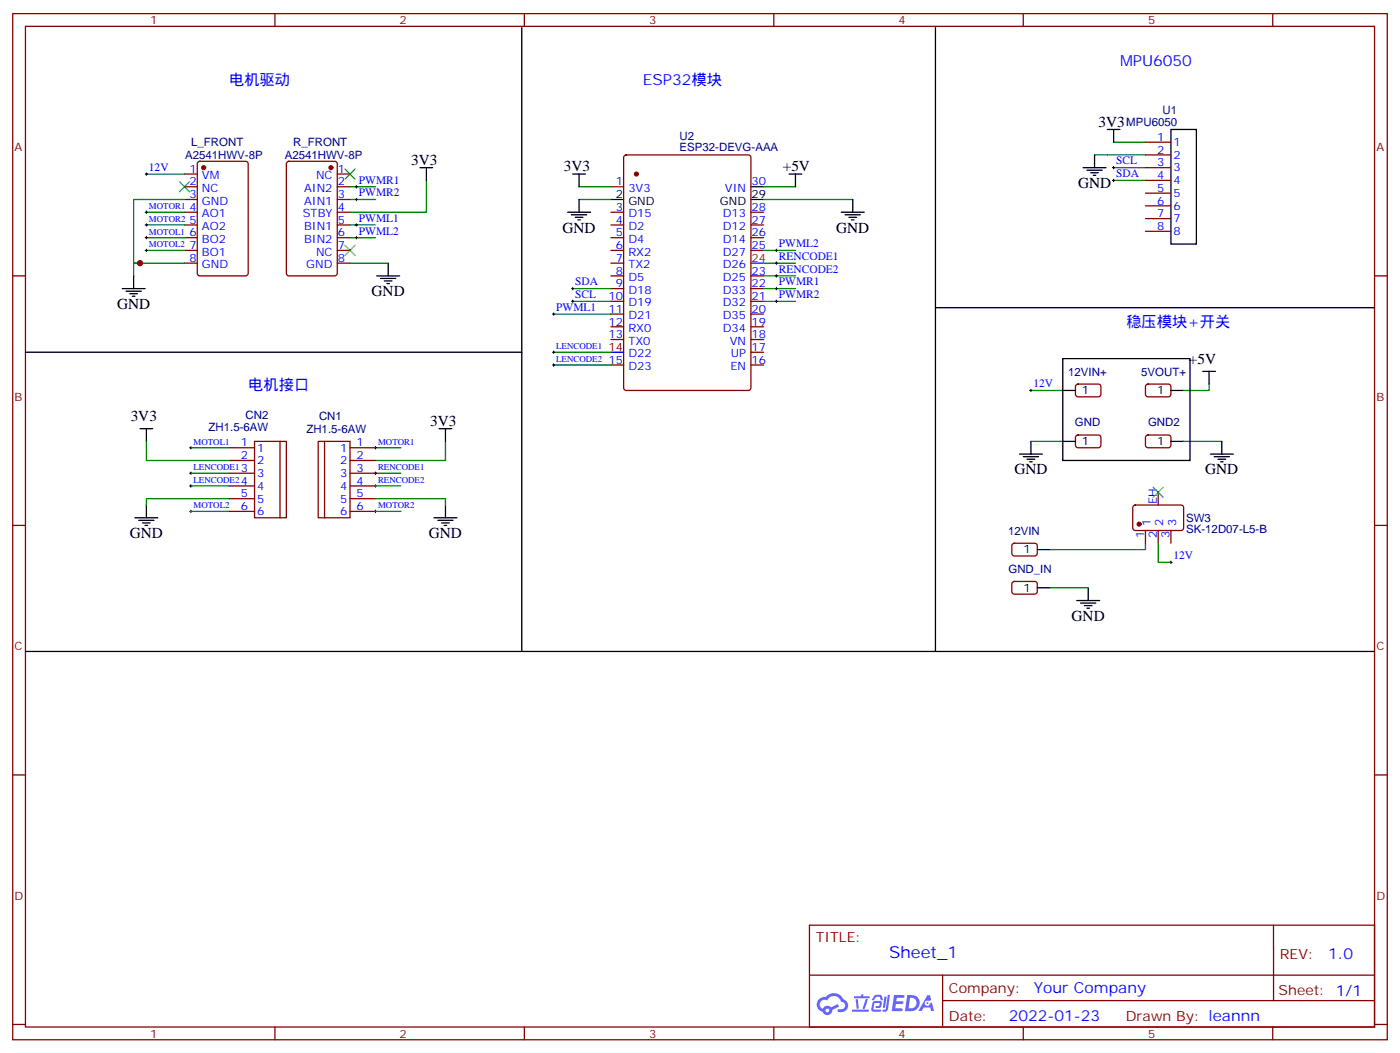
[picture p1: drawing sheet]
<svg xmlns="http://www.w3.org/2000/svg" width="388mm" height="292mm" viewBox="0 0 388 292" stroke-linecap="round" stroke-linejoin="round" font-family="sans-serif">
<g fill="none" stroke="#870000" stroke-width=".35">
<path d="M3.5 3.8h381v284.3h-381zM7.1 7.3h373.9v277.3h-373.9zM76.2 3.8v3.5M145.3 3.8v3.5M214.5 3.8v3.5M283.6 3.8v3.5M352.8 3.8v3.5M3.5 76.4h3.6M381 76.4h3.5M3.5 145.6h3.6M381 145.6h3.5M3.5 214.7h3.6"/>
<path d="M381 214.7h3.5M224.4 256.4h156.6v28.2h-156.6zM353 256.4v20.9M224.4 270.2h156.5M261.3 277.3h119.6M261.3 270.2v14.1M3.5 283.9h3.6M76.2 284.6v3.5M145.3 284.6v3.5M214.5 284.6v3.5M283.6 284.6v3.5M352.8 284.6v3.5"/>
<path d="M381 283.9h3.5"/>
</g>
<g fill="#5487ff">
<path d="M247.8 275.7l2.7 .1a.39 .39 0 0 1 .2 .4 .39 .39 0 0 1-.4 .3h-1.7l-.2 .9h1.7l.3 .4-.4 .4h-1.7l-.1 1.2 1.8 .1 .2 .5-.4 .2h-2.6z"/>
<path d="M257 275.8h.8l.3 1.3-.6 .3a.74 .74 0 0 0-1.1 .3 .74 .74 0 0 0 .5 1 .74 .74 0 0 0 .9-.6l.5-.3 .6 2.3h-.8l-.3-.9h-1.8l-.5 .9h-.9z"/>
<path d="M245.2 276.1h.6l-.5 3a.31 .31 0 0 1-.3 .2 .31 .31 0 0 1-.3-.3z"/>
<path d="M246.1 275.7h.6l-.6 3.9a.89 .89 0 0 1-.6 .7 .89 .89 0 0 1-.9-.3l.9-.4z"/>
<path d="M242.4 275.8l.6-.2 1.2 .1 .5 1.3-.6 .2-.3-1-1.1 .2a.95 .95 0 0 1-.9 .8l-.1-.2z"/>
<path d="M242.1 277.5l1.8-.2a.89 .89 0 0 1 .4 1.5l-.4 .5h-1a.29 .29 0 0 1-.2-.3 .29 .29 0 0 1 .3-.3h.7l.1-.8-1.4 .1-.3 1.7 1.9 .1a.29 .29 0 0 1 .3 .3 .29 .29 0 0 1-.4 .3l-1.9-.1-.4-.3 .2-2z"/>
<path d="M236.2 279.8h4.4a.3 .3 0 0 1 .3 .3 .3 .3 0 0 1-.3 .3h-4.3z"/>
<path d="M239.9 276.8h.7l-.5 1.7a1.02 1.02 0 0 1-.7 1.1l-.3-.2z"/>
<path d="M237.2 276.9h.6l.2 2.4-.2 .3-.4-.2z"/>
<path d="M236.7 276.1h1.9l.2-.6h.5l-.1 .6h1.6a.29 .29 0 0 1 .3 .3 .29 .29 0 0 1-.3 .2h-4z"/>
<path d="M251.5 275.7l-.7 4.5h1.5a2.27 2.27 0 0 0 2.6-2.3 2.27 2.27 0 0 0-2.7-2.2zM252.2 276.5a1.5 1.5 0 0 1 1.8 1.5 1.5 1.5 0 0 1-1.9 1.4h-.3z"/>
<path d="M227 276.9a2.09 2.09 0 0 0 1 3.5 1.37 1.37 0 0 0 1.6 .9 1.37 1.37 0 0 0 1.1-1.4l1.9-1-.4-.7-1.8 .9a1.4 1.4 0 0 0-2.4 .4 1.32 1.32 0 0 1-.6-1.8 1.32 1.32 0 0 1 1.9-.5 2.02 2.02 0 0 1 2.1-1.2 2.02 2.02 0 0 1 1.8 1.6 1.09 1.09 0 0 1 1 1.4 1.09 1.09 0 0 1-1.6 .7 .41 .41 0 0 0-.5 .3 .41 .41 0 0 0 .4 .5 1.89 1.89 0 0 0 2.4-1.2 1.89 1.89 0 0 0-1.1-2.4 2.98 2.98 0 0 0-5-.7l-1.1 .2zM228.8 280a.55 .55 0 0 1 1.1 0 .55 .55 0 0 1-1.1 0z"/>
<circle cx="257.1" cy="278" r=".28"/>
</g>
<path d="M208.1 72.9h3.6M169.3 97.6h3.6" fill="none" stroke="#00f" stroke-width=".35"/>
<path d="M208.1 51.8h3.6" fill="none" stroke="#300" stroke-width=".35"/>
<g fill="none" stroke="#000" stroke-width=".35">
<path d="M144.6 7.7v172.8M259.3 7.7v172.8M306.9 35.9h3.5M308.7 35.9v3.5M324.6 35.9h7v31.7h-7zM116.4 46.5h3.5M118.2 46.5v3.5M157.3 58.8h6.4M158.4 59.5h4.2M158.7 48.2h3.6M160.5 48.2v3.6M160.5 55.3v3.5"/>
<path d="M169.3 55.3h3.6M208.1 55.3h3.6M218.7 48.2h3.5M220.5 48.2v3.6M233.2 58.8h6.3M234.2 59.5h4.3M236.4 55.3v3.5M300.2 46.5h6.4M301.3 47.2h4.2M302.3 47.9h2.1M303 48.6h.7M303.4 42.9v3.6"/>
<path d="M33.9 80h6.3M37 76.4v3.6M104.4 76.4h6.4M105.5 77.2h4.2M106.5 77.9h2.2M107.2 78.6h.7M107.6 72.9v3.5M159.5 60.2h2.1M160.2 60.9h.7M235.3 60.2h2.1M236 60.9h.7M7.1 97.6h137.5"/>
<path d="M34.9 80.7h4.3M36 81.4h2.1M36.7 82.1h.7M259.3 85.3h121.7M38.8 118.8h3.5M40.6 118.8v3.5M121.7 118.8h3.5M123.5 118.8v3.5M294.6 108.2h3.5M324.6 108.2h3.5M333.4 102.9h3.5M335.1 102.9v3.5"/>
<path d="M40.6 139.9v3.6M123.5 139.9v3.6M282.6 125.8h6.3M283.6 126.5h4.3M284.7 127.2h2.1M285.4 128h.7M285.8 122.3v3.5M294.6 122.3h3.5M324.6 122.3h3.5M335.5 125.8h6.3M336.5 126.5h4.3M337.6 127.2h2.1"/>
<path d="M338.3 128h.7M338.7 122.3v3.5M37.4 143.5h6.3M38.5 144.2h4.2M39.5 144.9h2.1M40.2 145.6h.7M120.3 143.5h6.3M121.4 144.2h4.2M122.4 144.9h2.1M123.1 145.6h.7M287.5 152.3h3.5M287.5 162.9h3.5"/>
<path d="M298.4 166.4h6.4M299.5 167.1h4.2M300.6 167.8h2.1M301.3 168.5h.7M301.6 162.9v3.5M7.1 180.5h373.9"/>
</g>
<g fill="none" stroke="#870000" stroke-width=".35">
<path d="M317.5 39.4h7.1M51.2 58.8h3.5M51.2 48.2h3.5M51.2 51.8h3.5M51.2 55.3h3.5M54.9 44.9l.5-.2h12.7l.6 .4 .1 30.6-.5 .7h-12.9l-.7-.4v-30.6zM79.6 44.9l.5-.2h12.7l.6 .4 .1 30.6-.5 .7h-12.9l-.7-.4v-30.6zM93.5 58.8h3.5M93.5 48.2h3.5M93.5 51.8h3.5M93.5 55.3h3.5M169.3 58.8h3.6"/>
<path d="M173.1 43.1l.5-.2h33.8l.7 .5v64.1l-.4 .6-34.1 .1-.7-.5v-64.1zM208.1 58.8h3.6M317.5 42.9h7.1M317.5 46.5h7.1M317.5 50h7.1M317.5 53.5h7.1M317.5 57h7.1M51.2 62.3h3.5M51.2 65.9h3.5M51.2 69.4h3.5M51.2 72.9h3.5M93.5 62.3h3.5"/>
<path d="M93.5 65.9h3.5M93.5 69.4h3.5M93.5 72.9h3.5M169.3 62.3h3.6M169.3 65.9h3.6M169.3 69.4h3.6M169.3 76.4h3.6M169.3 80h3.6M169.3 72.9h3.6M208.1 62.3h3.6M208.1 65.9h3.6M208.1 69.4h3.6"/>
<path d="M208.1 76.4h3.6M208.1 80h3.6M317.5 60.6h7.1M317.5 64.1h7.1M169.3 83.5h3.6M169.3 87h3.6M169.3 90.6h3.6M169.3 94.1h3.6M208.1 83.5h3.6M208.1 87h3.6M208.1 90.6h3.6M208.1 94.1h3.6"/>
<path d="M208.1 97.6h3.6M169.3 101.1h3.6M208.1 101.1h3.6M298.3 106.6l.5-.2 5.9 .1 .5 .6-.1 2.4-.7 .5-5.9-.1-.4-.6v-2.2zM317.7 106.6l.5-.2 5.9 .1 .5 .6-.1 2.4-.7 .5-5.9-.1-.4-.6v-2.2zM63.5 124.1h7.1M63.5 127.6h7.1M63.5 131.1h7.1M63.5 134.7h7.1M63.5 138.2h7.1M70.6 122.3h7v21.2h-7zM77.6 122.3h1.8v21.2h-1.8"/>
<path d="M90 122.3h7v21.2h-7zM90 122.3h-1.8v21.2h1.8M97 124.1h7.1M97 127.6h7.1M97 131.1h7.1M97 134.7h7.1M97 138.2h7.1M298.3 120.8l.5-.3 5.9 .1 .5 .6-.1 2.4-.7 .5-5.9-.1-.4-.6v-2.2zM317.7 120.8l.5-.3 5.9 .1 .5 .6-.1 2.4-.7 .5-5.9-.1-.4-.6v-2.2zM321 136.4v3.5M63.5 141.7h7.1M97 141.7h7.1"/>
<path d="M280.7 150.7l.5-.2 5.9 .1 .4 .6-.1 2.4-.6 .5-5.9-.1-.4-.6v-2.2zM314.2 140.2l.5-.3 13 .1 .4 .7-.1 5.9-.6 .4-13-.1-.4-.6v-5.6zM317.5 147v3.5M321 147v3.5M324.6 147v3.5M280.7 161.3l.5-.2 5.9 .1 .4 .6-.1 2.4-.6 .4h-5.9l-.4-.7v-2.1z"/>
</g>
<path d="M169.3 51.8h3.6" fill="none" stroke="#c00" stroke-width=".35"/>
<g fill="#870000" stroke="#870000" stroke-width=".35">
<circle cx="176.4" cy="48.2" r=".53"/>
<circle cx="91.7" cy="46.5" r=".53"/>
<circle cx="56.4" cy="46.5" r=".53"/>
<circle cx="315.7" cy="145.2" r=".53"/>
</g>
<g fill="none" stroke="#008700" stroke-width=".35">
<path d="M308.7 39.4h8.8M40.6 48.2h10.6M40.6 58.8h10.6M51.2 55.3h-14.2v17.6h1.8M97 51.8h7.1M97 55.3h7.1M118.2 50v8.8h-21.2M160.5 51.8h8.8M160.5 55.3h8.8M211.7 51.8h8.8M211.7 55.3h24.7M303.4 42.9h14.1"/>
<path d="M308.7 46.5h8.8M308.7 50h8.8M40.6 62.3h10.6M40.6 65.9h10.6M40.6 69.4h10.6M51.2 72.9h-14.2v3.5M97 72.9h10.6M97 62.3h7.1M97 65.9h7.1M158.7 80h10.6M211.7 80h8.8M211.7 72.9h8.8"/>
<path d="M211.7 76.4h8.8M211.7 69.4h8.8M153.5 97.6h15.8M153.5 87h15.8M158.7 83.5h10.6M211.7 83.5h8.8M153.5 101.1h15.8M285.8 108.2h8.8M335.1 106.4v1.8h-7M40.6 122.3v5.3h22.9M52.9 124.1h10.6M52.9 131.1h10.6"/>
<path d="M52.9 134.7h10.6M63.5 138.2h-22.9v1.7M104.1 131.1h7M104.1 134.7h7M104.1 138.2h19.4v1.7M104.1 124.1h7M123.5 122.3v5.3h-19.4M285.8 122.3h8.8M328.1 122.3h10.6M52.9 141.7h10.6M104.1 141.7h7M317.5 150.5v1.8h-26.5"/>
<path d="M321 150.5v5.3h3.6M291 162.9h10.6"/>
</g>
<g fill="none" stroke="#000" stroke-width=".28">
<path d="M40.2 48.2h.7M40.2 58.8h.7M40.6 47.9v.7M40.6 58.5v.7M98.4 51.8h.7M98.4 55.3h.7M98.8 51.4v.7M98.8 54.9v.7M308.3 46.5h.7M308.3 50h.7M308.7 46.1v.7M308.7 49.6v.7"/>
<path d="M40.2 62.3h.7M40.2 65.9h.7M40.2 69.4h.7M40.6 62v.7M40.6 65.5v.7M40.6 69v.7M98.4 62.3h.7M98.4 65.9h.7M98.8 62v.7M98.8 65.5v.7M158.4 80h.7M158.7 79.6v.7"/>
<path d="M214.8 80h.7M214.8 72.9h.7M214.8 76.4h.7M214.8 69.4h.7M215.2 69v.7M215.2 72.6v.7M215.2 76.1v.7M215.2 79.6v.7M153.1 97.6h.7M153.1 87h.7M153.5 86.7v.7M153.5 97.3v.7"/>
<path d="M158.4 83.5h.7M158.7 83.1v.8M214.8 83.5h.7M215.2 83.1v.8M153.1 101.1h.7M153.5 100.8v.7M285.4 108.2h.7M285.8 107.8v.7M52.6 124.1h.7M52.6 131.1h.7M52.6 134.7h.7M52.9 123.7v.7"/>
<path d="M52.9 130.8v.7M52.9 134.3v.7M103.7 124.1h.7M103.7 131.1h.7M103.7 134.7h.7M104.1 123.7v.7M104.1 130.8v.7M104.1 134.3v.7M52.6 141.7h.7M52.9 141.4v.7M103.7 141.7h.7M104.1 141.4v.7"/>
<path d="M324.2 155.8h.7M324.6 155.5v.7"/>
</g>
<path d="M49.7 50.3l2.9 2.9M52.6 50.3l-2.9 2.9M95.6 46.8l2.8 2.8M98.4 46.8l-2.8 2.8M95.6 68l2.8 2.8M98.4 68l-2.8 2.8M319.6 135l2.8 2.8M322.4 135l-2.8 2.8" fill="none" stroke="#3c3" stroke-width=".35"/>
<circle cx="38.8" cy="72.9" r=".88" fill="#c00"/>
<path d="M294.6 99.4h35.2v28.2h-35.2z" fill="none" stroke="#000" stroke-width=".35"/>
<text font-size="4.6" fill="#00f" x="246.5" y="265.4">Sheet_1</text>
<g font-size="4.2" fill="#00f">
<text x="63.5" y="23.5">电机驱动</text>
<text x="178.2" y="23.5">ESP32模块</text>
<text x="310.4" y="18.2">MPU6050</text>
<text x="312.2" y="90.6">稳压模块+开关</text>
<text x="68.8" y="108.2">电机接口</text>
<text x="368.2" y="265.6">1.0</text>
<text x="286.5" y="275.2">Your Company</text>
<text x="279.6" y="283">2022-01-23</text>
</g>
<g font-size="4.2">
<text x="304.4" y="35.2">3V3</text>
<text x="113.9" y="45.8">3V3</text>
<text x="156.3" y="47.5">3V3</text>
<text x="217" y="47.5">+5V</text>
<text x="298.8" y="52.1">GND</text>
<text x="155.9" y="64.5">GND</text>
<text x="231.8" y="64.5">GND</text>
<text x="103" y="82.1">GND</text>
<text x="32.5" y="85.6">GND</text>
<text x="329.6" y="100.8">+5V</text>
<text x="36.2" y="116.7">3V3</text>
<text x="119.2" y="118.1">3V3</text>
<text x="281.2" y="131.5">GND</text>
<text x="334.1" y="131.5">GND</text>
<text x="36" y="149.1">GND</text>
<text x="118.9" y="149.1">GND</text>
<text x="297" y="172">GND</text>
</g>
<g font-size="3.9" fill="#800">
<text x="226.1" y="260.9">TITLE:</text>
<text x="354.8" y="265.6">REV:</text>
<text x="263" y="275.1">Company:</text>
<text x="354.4" y="275.8">Sheet: 1/1</text>
<text x="263" y="282.8">Date:</text>
<text x="312.1" y="282.9">Drawn By: leannn</text>
</g>
<g font-size="3.2" fill="#800">
<text x="41.6" y="6.8">1</text>
<text x="110.8" y="6.8">2</text>
<text x="179.9" y="6.8">3</text>
<text x="249.1" y="6.8">4</text>
<text x="318.2" y="6.8">5</text>
<text x="4.1" y="41.9">A</text>
<text x="381.5" y="41.9">A</text>
<text x="4.1" y="111">B</text>
<text x="381.5" y="111">B</text>
<text x="4.1" y="180.2">C</text>
<text x="381.5" y="180.2">C</text>
<text x="4.1" y="249.3">D</text>
<text x="381.5" y="249.3">D</text>
<text x="41.6" y="287.6">1</text>
<text x="110.8" y="287.6">2</text>
<text x="179.9" y="287.6">3</text>
<text x="249.1" y="287.6">4</text>
<text x="318.2" y="287.6">5</text>
</g>
<g font-size="3.2" fill="#000080">
<text x="312.2" y="34.8">MPU6050</text>
<text x="322.2" y="31.6">U1</text>
<text x="53" y="40.5">L_FRONT</text>
<text x="81.3" y="40.5">R_FRONT</text>
<text x="188.4" y="41.9">ESP32-DEVG-AAA</text>
<text x="188.4" y="38.7">U2</text>
<text x="51.3" y="44.1">A2541HWV-8P</text>
<text x="78.9" y="44.1">A2541HWV-8P</text>
<text x="296.1" y="104.1">12VIN+</text>
<text x="316.3" y="104.1">5VOUT+</text>
<text x="57.8" y="119.4">ZH1.5-6AW</text>
<text x="68.1" y="116.2">CN2</text>
<text x="84.9" y="119.9">ZH1.5-6AW</text>
<text x="88.4" y="116.4">CN1</text>
<text x="298" y="118.2">GND</text>
<text x="318.2" y="118.2">GND2</text>
<text x="279.4" y="148.1">12VIN</text>
<text x="328.8" y="147.8">SK-12D07-L5-B</text>
<text x="328.8" y="144.6">SW3</text>
<text x="279.5" y="158.7">GND_IN</text>
</g>
<g font-size="3.2" fill="#00f">
<text x="320.8" y="39.1">1</text>
<text x="325.3" y="40.5">1</text>
<text x="41.3" y="47.3">12V</text>
<text x="52.5" y="47.9">1</text>
<text x="93.7" y="47.9">1</text>
<text x="309.4" y="45.6">SCL</text>
<text x="320.8" y="42.6">2</text>
<text x="320.8" y="46.1">3</text>
<text x="325.3" y="44">2</text>
<text x="325.3" y="47.5">3</text>
<text x="52.5" y="51.4">2</text>
<text x="56" y="49.6">VM</text>
<text x="56" y="53.2">NC</text>
<text x="84.3" y="53.2">AIN2</text>
<text x="87.6" y="49.6">NC</text>
<text x="93.7" y="51.4">2</text>
<text x="99.5" y="50.9">PWMR1</text>
<text x="174.2" y="53.2">3V3</text>
<text x="201" y="53.2">VIN</text>
<text x="208.3" y="51.4">30</text>
<text x="309.4" y="49.1">SDA</text>
<text x="320.8" y="49.6">4</text>
<text x="320.8" y="53.2">5</text>
<text x="325.3" y="51">4</text>
<text x="52.5" y="54.9">3</text>
<text x="52.5" y="58.5">4</text>
<text x="56" y="56.7">GND</text>
<text x="84.3" y="56.7">AIN1</text>
<text x="93.7" y="54.9">3</text>
<text x="93.7" y="58.5">4</text>
<text x="99.5" y="54.4">PWMR2</text>
<text x="170.7" y="58.5">3</text>
<text x="208.3" y="58.5">28</text>
<text x="320.8" y="56.7">6</text>
<text x="325.3" y="54.6">5</text>
<text x="325.3" y="58.1">6</text>
<text x="52.5" y="62">5</text>
<text x="52.5" y="65.5">6</text>
<text x="56" y="60.2">AO1</text>
<text x="56" y="63.7">AO2</text>
<text x="83.9" y="60.2">STBY</text>
<text x="84.3" y="63.7">BIN1</text>
<text x="93.7" y="62">5</text>
<text x="93.7" y="65.5">6</text>
<text x="99.5" y="61.5">PWML1</text>
<text x="99.5" y="65">PWML2</text>
<text x="170.7" y="65.5">5</text>
<text x="170.7" y="62">4</text>
<text x="174.2" y="63.7">D2</text>
<text x="174.2" y="60.2">D15</text>
<text x="200.4" y="60.2">D13</text>
<text x="200.4" y="63.7">D12</text>
<text x="208.3" y="62">27</text>
<text x="208.3" y="65.5">26</text>
<text x="320.8" y="60.2">7</text>
<text x="320.8" y="63.7">8</text>
<text x="325.3" y="61.6">7</text>
<text x="325.3" y="65.2">8</text>
<text x="52.5" y="69">7</text>
<text x="56" y="67.3">BO2</text>
<text x="56" y="70.8">BO1</text>
<text x="84.3" y="67.3">BIN2</text>
<text x="87.6" y="70.8">NC</text>
<text x="93.7" y="69">7</text>
<text x="170.7" y="69">6</text>
<text x="174.2" y="70.8">RX2</text>
<text x="174.2" y="67.3">D4</text>
<text x="200.4" y="67.3">D14</text>
<text x="200.4" y="70.8">D27</text>
<text x="208.3" y="69">25</text>
<text x="215.9" y="68.5">PWML2</text>
<text x="52.5" y="72.6">8</text>
<text x="56" y="74.3">GND</text>
<text x="84.9" y="74.3">GND</text>
<text x="93.7" y="72.6">8</text>
<text x="170.7" y="76.1">8</text>
<text x="170.7" y="72.6">7</text>
<text x="174.2" y="77.9">D5</text>
<text x="174.2" y="74.3">TX2</text>
<text x="200.4" y="74.3">D26</text>
<text x="200.4" y="77.9">D25</text>
<text x="208.3" y="76.1">23</text>
<text x="215.9" y="72">RENCODE1</text>
<text x="215.9" y="75.6">RENCODE2</text>
<text x="159.5" y="79.1">SDA</text>
<text x="159.5" y="82.6">SCL</text>
<text x="168.7" y="83.1">10</text>
<text x="170.7" y="79.6">9</text>
<text x="174.2" y="81.4">D18</text>
<text x="200.4" y="81.4">D33</text>
<text x="208.3" y="79.6">22</text>
<text x="208.3" y="83.1">21</text>
<text x="215.9" y="79.1">PWMR1</text>
<text x="215.9" y="82.6">PWMR2</text>
<text x="154.2" y="86.1">PWML1</text>
<text x="168.7" y="86.7">11</text>
<text x="174.2" y="88.4">D21</text>
<text x="174.2" y="84.9">D19</text>
<text x="200.4" y="84.9">D32</text>
<text x="200.4" y="88.4">D35</text>
<text x="208.3" y="86.7">20</text>
<text x="168.7" y="93.7">13</text>
<text x="168.7" y="90.2">12</text>
<text x="174.2" y="95.5">TX0</text>
<text x="174.2" y="92">RX0</text>
<text x="200.4" y="92">D34</text>
<text x="202.3" y="95.5">VN</text>
<text x="208.3" y="90.2">19</text>
<text x="208.3" y="93.7">18</text>
<text x="168.7" y="100.8">15</text>
<text x="174.2" y="99">D22</text>
<text x="202.6" y="99">UP</text>
<text x="208.3" y="97.3">17</text>
<text x="208.3" y="100.8">16</text>
<text x="174.2" y="102.6">D23</text>
<text x="202.5" y="102.6">EN</text>
<text x="286.5" y="107.3">12V</text>
<text x="66.8" y="123.7">1</text>
<text x="71.3" y="125.1">1</text>
<text x="94.3" y="125.1">1</text>
<text x="98.8" y="123.7">1</text>
<text x="66.8" y="127.2">2</text>
<text x="66.8" y="130.8">3</text>
<text x="71.3" y="128.7">2</text>
<text x="94.3" y="128.7">2</text>
<text x="98.8" y="127.2">2</text>
<text x="98.8" y="130.8">3</text>
<text x="66.8" y="134.3">4</text>
<text x="66.8" y="137.8">5</text>
<text x="71.3" y="132.2">3</text>
<text x="71.3" y="135.7">4</text>
<text x="94.3" y="132.2">3</text>
<text x="94.3" y="135.7">4</text>
<text x="98.8" y="134.3">4</text>
<text x="98.8" y="137.8">5</text>
<text x="66.8" y="141.4">6</text>
<text x="71.3" y="139.2">5</text>
<text x="71.3" y="142.8">6</text>
<text x="94.3" y="139.2">5</text>
<text x="94.3" y="142.8">6</text>
<text x="98.8" y="141.4">6</text>
<text x="320.7" y="139.8" transform="rotate(-90 320.7 139.8)">EH</text>
<text x="317.1" y="149.2" transform="rotate(-90 317.1 149.2)">1</text>
<text x="318.9" y="145.7" transform="rotate(-90 318.9 145.7)">1</text>
<text x="320.7" y="149.2" transform="rotate(-90 320.7 149.2)">2</text>
<text x="322.4" y="145.7" transform="rotate(-90 322.4 145.7)">2</text>
<text x="324.2" y="149.2" transform="rotate(-90 324.2 149.2)">3</text>
<text x="326" y="145.7" transform="rotate(-90 326 145.7)">3</text>
<text x="325.3" y="154.9">12V</text>
</g>
<text font-size="3.2" fill="#00c" x="170.7" y="51.4">1</text>
<g font-size="3.2">
<text x="170.7" y="54.9">2</text>
<text x="174.2" y="56.7">GND</text>
<text x="199.6" y="56.7">GND</text>
<text x="208.3" y="54.9">29</text>
<text x="299.9" y="109.3">1</text>
<text x="320.8" y="109.3">1</text>
<text x="299.9" y="123.4">1</text>
<text x="320.8" y="123.4">1</text>
<text x="283.7" y="153.4">1</text>
<text x="283.7" y="163.9">1</text>
</g>
<text font-size="3.2" fill="#630" x="208.3" y="72.6">24</text>
<text font-size="3.2" fill="#600" x="168.7" y="97.3">14</text>
<g font-size="2.5" fill="#00f">
<text x="41.3" y="57.9">MOTOR1</text>
<text x="41.3" y="61.5">MOTOR2</text>
<text x="41.3" y="65">MOTOL1</text>
<text x="41.3" y="68.5">MOTOL2</text>
<text x="154.2" y="96.7">LENCODE1</text>
<text x="154.2" y="100.3">LENCODE2</text>
<text x="53.6" y="123.2">MOTOL1</text>
<text x="104.8" y="123.2">MOTOR1</text>
<text x="53.6" y="130.2">LENCODE1</text>
<text x="104.8" y="130.2">RENCODE1</text>
<text x="53.6" y="133.8">LENCODE2</text>
<text x="104.8" y="133.8">RENCODE2</text>
<text x="53.6" y="140.8">MOTOL2</text>
<text x="104.8" y="140.8">MOTOR2</text>
</g>
</svg>
